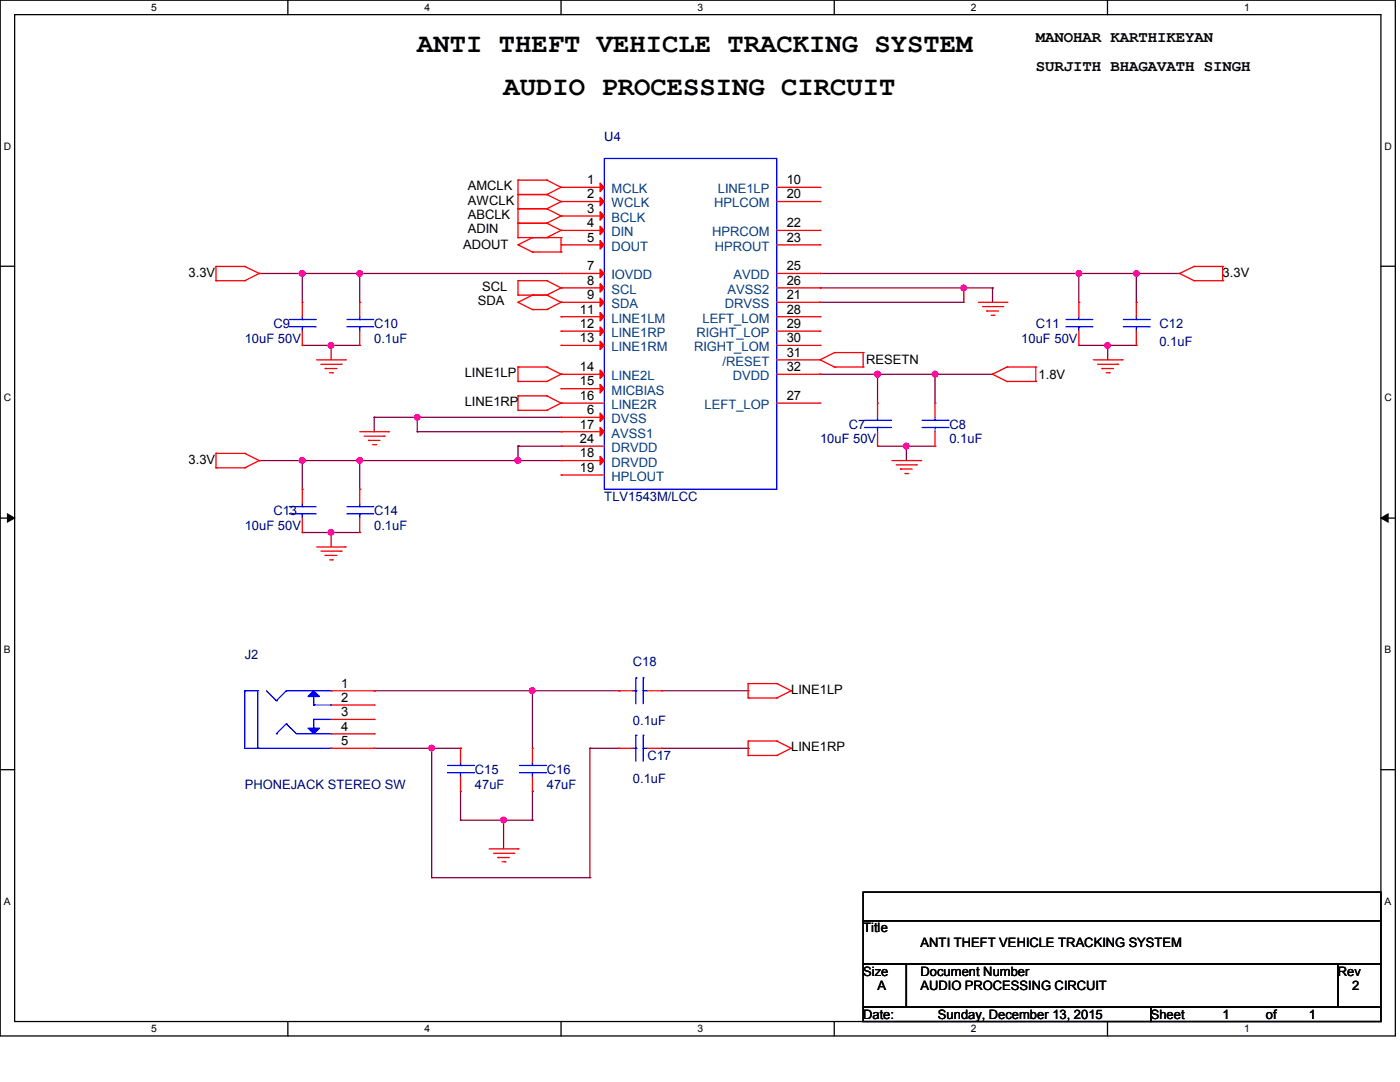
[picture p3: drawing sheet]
<svg xmlns="http://www.w3.org/2000/svg" width="279mm" height="216mm" viewBox="0 0 279 216" stroke-linecap="round" stroke-linejoin="round" font-family="sans-serif">
<path d="M0 0h278.5v206.7h-278.5zM2.9 2.9h272.7v200.9h-272.7z" fill="none" stroke="#000" stroke-width=".25"/>
<g fill="#fff">
<path d="M30.2 .3h1.1v2.3h-1.1z"/>
<path d="M30.2 204.1h1.1v2.3h-1.1z"/>
</g>
<path d="M57.4 0v2.9M57.4 203.8v2.9" fill="none" stroke="#000" stroke-width=".25"/>
<g fill="#fff">
<path d="M84.7 .3h1.1v2.3h-1.1z"/>
<path d="M84.7 204.1h1.1v2.3h-1.1z"/>
</g>
<path d="M112 0v2.9M112 203.8v2.9" fill="none" stroke="#000" stroke-width=".25"/>
<g fill="#fff">
<path d="M139.2 .3h1.1v2.3h-1.1z"/>
<path d="M139.2 204.1h1.1v2.3h-1.1z"/>
</g>
<path d="M166.5 0v2.9M166.5 203.8v2.9" fill="none" stroke="#000" stroke-width=".25"/>
<g fill="#fff">
<path d="M193.8 .3h1.1v2.3h-1.1z"/>
<path d="M193.8 204.1h1.1v2.3h-1.1z"/>
</g>
<path d="M221 0v2.9M221 203.8v2.9" fill="none" stroke="#000" stroke-width=".25"/>
<g fill="#fff">
<path d="M248.3 .3h1.1v2.3h-1.1z"/>
<path d="M248.3 204.1h1.1v2.3h-1.1z"/>
<path d="M.8 28h1.4v2.3h-1.4z"/>
<path d="M276.3 28h1.4v2.3h-1.4z"/>
<path d="M.8 78.2h1.4v2.3h-1.4z"/>
<path d="M276.3 78.2h1.4v2.3h-1.4z"/>
</g>
<path d="M0 53.1h2.9M275.6 53.1h2.9" fill="none" stroke="#000" stroke-width=".25"/>
<g fill="#fff">
<path d="M.8 128.5h1.3v2.2h-1.3z"/>
<path d="M276.3 128.5h1.3v2.2h-1.3z"/>
</g>
<path d="M0 103.4h2.9M275.6 103.4h2.9" fill="none" stroke="#000" stroke-width=".25"/>
<path d="M1.5 102.5l1.4 .9-1.4 .8zM275.6 103.4l1.4-.9v1.7z" fill="#000" stroke="#000" stroke-width=".2"/>
<g fill="#fff">
<path d="M.8 178.7h1.3v2.2h-1.3z"/>
<path d="M276.3 178.7h1.3v2.2h-1.3z"/>
</g>
<path d="M0 153.6h2.9M275.6 153.6h2.9M172.3 178h103.3v5.7h-103.3zM172.3 183.7h103.3v8.7h-103.3zM172.3 192.4h8.6v8.6h-8.6zM180.9 192.4h86.1v8.6h-86.1zM267 192.4h8.6v8.6h-8.6zM172.3 201h57.4v2.8h-57.4zM229.7 201h45.9v2.8h-45.9z" fill="none" stroke="#000" stroke-width=".25"/>
<g fill="none" stroke="#800040" stroke-width=".25">
<path d="M51.7 54.6h.1M51.7 54.6h60.3M60.3 54.6h.1M60.3 54.6v5.7M71.8 54.6h.1M71.8 54.6v5.7M163.7 57.4h.1M163.7 54.6h.1M163.7 57.4h34.4M163.7 54.6h71.7M192.4 57.4h.1M192.4 57.4v2.9h-28.7"/>
<path d="M198.1 57.4h.1M198.1 57.4v2.9M215.3 54.6h.1M215.3 54.6v5.7M226.8 54.6h.1M226.8 54.6v5.7M60.3 68.9h.1M60.3 68.9h11.5M66.1 68.9h.1M66.1 68.9v2.9M163.7 74.7h.1M163.7 60.3h.1"/>
<path d="M163.7 74.7h34.4M175.1 74.7h.1M175.1 74.7v5.7M186.6 74.7h.1M186.6 74.7v5.7M215.3 68.9h.1M215.3 68.9h11.5M221.1 68.9h.1M221.1 68.9v2.9M51.7 91.9h.1M51.7 91.9h60.3M60.3 91.9h.1"/>
<path d="M60.3 91.9v5.7M71.8 91.9h.1M71.8 91.9v5.7M74.7 83.3h.1M74.7 83.3v2.8M74.7 83.3h37.3M83.3 83.3h.1M83.3 86.1h.1M83.3 83.3v2.8M83.3 86.1h28.7M103.4 89h.1M103.4 91.9h.1"/>
<path d="M103.4 89h8.6M103.4 89v2.9M175.1 89h.1M175.1 89h11.5M180.9 89h.1M180.9 89v2.9M60.3 106.3h.1M60.3 106.3h11.5M66.1 106.3h.1M66.1 106.3v2.8M74.7 137.8h.1M74.7 137.8h48.8"/>
<path d="M106.3 137.8h.1M106.3 137.8v11.5M123.5 137.8h.1M132.1 137.8h17.2M149.3 137.8h.1M74.7 149.3h17.2M86.1 149.3h.1M86.1 149.3v25.8M91.9 149.3h.1M91.9 157.9v5.8M106.3 157.9h.1M106.3 157.9v5.8"/>
<path d="M117.7 149.3h.1M117.7 149.3h5.8M117.7 149.3v25.8M132.1 149.3h17.2M149.3 149.3h.1M86.1 175.1h.1M86.1 175.1h31.6M91.9 163.7h.1M91.9 163.7h14.4M100.5 163.7h.1M100.5 163.7v5.7M106.3 163.7h.1"/>
<path d="M117.7 175.1h.1"/>
</g>
<g fill="#f0f" stroke="#f0f" stroke-width=".25">
<circle cx="192.3" cy="57.4" r=".55"/>
<circle cx="180.8" cy="89" r=".56"/>
<circle cx="186.6" cy="74.7" r=".56"/>
<circle cx="175.1" cy="74.7" r=".57"/>
<circle cx="66" cy="68.9" r=".55"/>
<circle cx="83.3" cy="83.3" r=".55"/>
<circle cx="71.8" cy="54.6" r=".55"/>
<circle cx="60.3" cy="54.6" r=".56"/>
<circle cx="221" cy="68.9" r=".55"/>
<circle cx="226.8" cy="54.6" r=".55"/>
<circle cx="215.3" cy="54.6" r=".55"/>
<circle cx="66" cy="106.2" r=".55"/>
<circle cx="103.4" cy="91.9" r=".56"/>
<circle cx="71.8" cy="91.9" r=".55"/>
<circle cx="60.3" cy="91.9" r=".56"/>
<circle cx="100.5" cy="163.6" r=".55"/>
<circle cx="86.1" cy="149.3" r=".55"/>
<circle cx="106.2" cy="137.8" r=".55"/>
</g>
<g fill="none" stroke="#f00" stroke-width=".25">
<path d="M103.4 38.8h.1M103.4 35.9h.1M103.4 35.9v11.5M103.4 38.8h5.7M103.4 35.9h5.7M109.1 38.8h.1M109.1 35.9h.1M109.1 35.9l2.9 1.5M109.1 38.8l2.9 1.4M112 37.4h.1M112 37.4l-2.9 1.4M112 37.4h8.6"/>
<path d="M155 37.4h8.7M163.7 37.4h.1M43.1 56h.1M43.1 53.2h.1M43.1 56h5.8M43.1 53.2v2.8M43.1 53.2h5.8M48.9 56h.1M48.9 53.2h.1M48.9 53.2l2.8 1.4M51.7 54.6h.1M51.7 54.6l-2.8 1.4"/>
<path d="M103.4 58.9h.1M103.4 56h.1M103.4 41.7h.1M103.4 44.5h.1M103.4 47.4h.1M103.4 48.9h.1M103.4 58.9h5.7M103.4 56v2.9M103.4 56h5.7M103.4 41.7h5.7M103.4 44.5h5.7M103.4 47.4h8.6"/>
<path d="M103.4 48.9l2.9 1.4M106.3 58.9h.1M106.3 47.4h.1M106.3 50.3h.1M106.3 58.9l-2.9 1.4M106.3 47.4l-2.9 1.5M106.3 50.3h5.7M109.1 58.9h.1M109.1 56h.1M109.1 41.7h.1M109.1 44.5h.1M109.1 47.4h.1"/>
<path d="M109.1 56l2.9 1.4M109.1 58.9l2.9 1.4M109.1 41.7l2.9 1.4M109.1 44.5l2.9 1.5M112 57.4h.1M112 40.2h.1M112 43.1h.1M112 46h.1M112 47.4h.1M112 50.3h.1M112 48.9h.1M112 54.6h.1"/>
<path d="M112 57.4l-2.9 1.5M112 40.2l-2.9 1.5M112 43.1l-2.9 1.4M112 46l-2.9 1.4M112 47.4v2.9M112 40.2h8.6M112 43.1h8.6M112 46h8.6M112 48.9h8.6M112 54.6h8.6M112 57.4h8.6M155 40.2h8.7"/>
<path d="M155 46h8.7M155 48.9h8.7M155 54.6h8.7M155 57.4h8.7M163.7 40.2h.1M163.7 46h.1M163.7 48.9h.1M163.7 54.6h.1M163.7 57.4h.1M235.4 54.6h.1M235.4 54.6l2.9 1.4M238.3 53.2h.1"/>
<path d="M238.3 56h.1M238.3 56h5.7M238.3 53.2h5.7M238.3 53.2l-2.9 1.4M244 53.2h.1M244 56h.1M244 53.2v2.8M60.3 60.3h.1M60.3 68.9h.1M60.3 60.3v2.9M60.3 66.1v2.8M63.2 71.8h5.7"/>
<path d="M64.1 72.7h4M64.9 73.5h.1M64.9 73.5h2.3M65.8 74.4h.5M66.3 74.4h.1M68.1 72.7h.1M68.9 71.8h.1M71.8 60.3h.1M71.8 68.9h.1M71.8 60.3v2.9M71.8 66.1v2.8M103.4 60.3h.1"/>
<path d="M103.4 76.1h.1M103.4 73.2h.1M103.4 79h.1M103.4 73.2h5.7M103.4 73.2v2.9M103.4 79v2.9M103.4 60.3l2.9 1.5M103.4 76.1h5.7M103.4 79h5.7M106.3 61.8h.1M106.3 61.8h2.8M109.1 61.8h.1"/>
<path d="M109.1 76.1h.1M109.1 73.2h.1M109.1 79h.1M109.1 73.2l2.9 1.5M109.1 79l2.9 1.4M112 60.3h.1M112 74.7h.1M112 63.2h.1M112 66.1h.1M112 68.9h.1M112 77.6h.1M112 60.3l-2.9 1.5"/>
<path d="M112 74.7l-2.9 1.4M112 60.3h8.6M112 63.2h8.6M112 66.1h8.6M112 74.7h8.6M112 68.9h8.6M112 77.6h8.6M155 60.3h8.7M155 71.8h8.7M155 63.2h8.7M155 66.1h8.7M155 74.7h8.7"/>
<path d="M155 68.9h8.7M163.7 71.8h.1M163.7 60.3h.1M163.7 63.2h.1M163.7 66.1h.1M163.7 68.9h.1M163.7 74.7h.1M163.7 71.8l2.8 1.4M166.5 70.4h.1M166.5 73.2h.1M166.5 70.4l-2.8 1.4M166.5 70.4h5.8"/>
<path d="M166.5 73.2h5.8M172.3 70.4h.1M172.3 73.2h.1M172.3 70.4v2.8M195.2 60.3h5.8M196.1 61.2h4M196.9 62.1h.1M196.9 62.1h2.4M197.8 62.9h.6M198.1 74.7h.1M198.1 74.7l2.9 1.4M198.4 62.9h.1"/>
<path d="M200.1 61.2h.1M201 73.2h.1M201 76.1h.1M201 60.3h.1M201 73.2h5.7M201 76.1h5.7M201 73.2l-2.9 1.5M206.7 73.2h.1M206.7 76.1h.1M206.7 73.2v2.9M215.3 60.3h.1M215.3 68.9h.1"/>
<path d="M215.3 60.3v2.9M215.3 66.1v2.8M218.2 71.8h5.7M219 72.7h4.1M219.9 73.5h.1M219.9 73.5h2.3M220.8 74.4h.6M221.4 74.4h.1M223.1 72.7h.1M223.9 71.8h.1M226.8 60.3h.1M226.8 68.9h.1"/>
<path d="M226.8 60.3v2.9M226.8 66.1v2.8M43.1 93.3h.1M43.1 90.5h.1M43.1 90.5v2.8M43.1 93.3h5.8M43.1 90.5h5.8M48.9 93.3h.1M48.9 90.5h.1M48.9 90.5l2.8 1.4M51.7 91.9h.1M51.7 91.9l-2.8 1.4"/>
<path d="M60.3 97.6h.1M60.3 97.6v2.9M71.8 97.6h.1M71.8 86.1h5.8M71.8 97.6v2.9M72.7 87h4M73.5 87.9h.1M73.5 87.9h2.3M74.4 88.7h.6M75 88.7h.1M76.7 87h.1M77.6 86.1h.1"/>
<path d="M103.4 81.9h.1M103.4 81.9h5.7M109.1 81.9h.1M112 80.4h.1M112 83.3h.1M112 91.9h.1M112 94.8h.1M112 86.1h.1M112 89h.1M112 80.4l-2.9 1.5M112 86.1h8.6M112 91.9h8.6"/>
<path d="M112 83.3h8.6M112 80.4h8.6M112 94.8h8.6M112 89h8.6M155 80.4h8.7M163.7 80.4h.1M175.1 80.4h.1M175.1 89h.1M175.1 80.4v2.9M175.1 86.1v2.9M178 91.9h5.7M178.9 92.8h4"/>
<path d="M179.7 93.6h.1M179.7 93.6h2.3M180.6 94.5h.5M181.1 94.5h.1M182.9 92.8h.1M183.7 91.9h.1M186.6 80.4h.1M186.6 89h.1M186.6 80.4v2.9M186.6 86.1v2.9M60.3 106.3h.1M60.3 103.4v2.9"/>
<path d="M63.2 109.1h5.7M64.1 110h4M64.9 110.8h.1M64.9 110.8h2.3M65.8 111.7h.5M66.3 111.7h.1M68.1 110h.1M68.9 109.1h.1M71.8 106.3h.1M71.8 103.4v2.9M66.1 137.8h8.6M74.7 137.8h.1"/>
<path d="M123.5 137.8h.1M123.5 137.8h2.8M129.2 137.8h2.9M132.1 137.8h.1M149.3 139.3h.1M149.3 136.4h.1M149.3 139.3h5.7M149.3 136.4v2.9M149.3 136.4h5.7M155 139.3h.1M155 136.4h.1M155 136.4l2.9 1.4"/>
<path d="M157.9 137.8h.1M157.9 137.8l-2.9 1.5M66.1 140.7h8.6M66.1 143.6h8.6M66.1 146.4h8.6M66.1 149.3h8.6M74.7 140.7h.1M74.7 143.6h.1M74.7 146.4h.1M74.7 149.3h.1M91.9 149.3h.1M91.9 157.9h.1"/>
<path d="M91.9 149.3v2.9M91.9 155v2.9M106.3 149.3h.1M106.3 157.9h.1M106.3 149.3v2.9M106.3 155v2.9M123.5 149.3h.1M123.5 149.3h2.8M129.2 149.3h2.9M132.1 149.3h.1M149.3 150.7h.1M149.3 147.9h.1"/>
<path d="M149.3 147.9v2.8M149.3 150.7h5.7M149.3 147.9h5.7M155 150.7h.1M155 147.9h.1M155 147.9l2.9 1.4M157.9 149.3h.1M157.9 149.3l-2.9 1.4M97.6 169.4h5.8M98.5 170.3h4M99.4 171.1h.1M99.4 171.1h2.2"/>
<path d="M100.2 172h.6M100.8 172h.1M102.5 170.3h.1M103.4 169.4h.1"/>
</g>
<g fill="none" stroke="#00f" stroke-width=".25">
<path d="M120.6 31.6h34.4v66h-34.4zM57.7 65.2h5.2M57.7 63.8h5.2M60.3 63.8h.1M60.3 65.2h.1M60.3 63.2v.6M60.3 65.2v.9M62.9 65.2h.1M62.9 63.8h.1M69.2 65.2h5.2M69.2 63.8h5.2M71.8 63.8h.1"/>
<path d="M71.8 65.2h.1M71.8 63.2v.6M71.8 65.2v.9M74.4 65.2h.1M74.4 63.8h.1M212.7 65.2h5.2M212.7 63.8h5.2M215.3 63.8h.1M215.3 65.2h.1M215.3 63.2v.6M215.3 65.2v.9M217.9 65.2h.1"/>
<path d="M217.9 63.8h.1M224.2 65.2h5.2M224.2 63.8h5.2M226.8 63.8h.1M226.8 65.2h.1M226.8 63.2v.6M226.8 65.2v.9M229.4 65.2h.1M229.4 63.8h.1M172.6 85.3h5.1M172.6 83.9h5.1M175.1 83.9h.1"/>
<path d="M175.1 85.3h.1M175.1 83.3v.6M175.1 85.3v.8M177.7 85.3h.1M177.7 83.9h.1M184 85.3h5.2M184 83.9h5.2M186.6 83.9h.1M186.6 85.3h.1M186.6 83.3v.6M186.6 85.3v.8M189.2 85.3h.1"/>
<path d="M189.2 83.9h.1M57.7 102.5h5.2M57.7 101.1h5.2M60.3 101.1h.1M60.3 102.5h.1M60.3 100.5v.6M60.3 102.5v.9M62.9 102.5h.1M62.9 101.1h.1M69.2 102.5h5.2M69.2 101.1h5.2M71.8 101.1h.1"/>
<path d="M71.8 102.5h.1M71.8 100.5v.6M71.8 102.5v.9M74.4 102.5h.1M74.4 101.1h.1M48.9 137.8h.1M48.9 137.8h2.5M48.9 137.8v11.5h17.2M51.4 137.8h.1M51.4 137.8v11.5M53.2 137.8l2 2M55.2 139.8h.1"/>
<path d="M57.1 137.8h.1M57.1 137.8h9M57.1 137.8l-1.9 2M62.6 139v1.7M66.1 137.8h.1M126.3 137.8h.6M126.9 137.8h.1M126.9 135.3h.1M126.9 135.3v5.1M128.4 135.3h.1M128.4 137.8h.1M128.4 137.8h.8"/>
<path d="M128.4 135.3v5.1M51.4 149.3h.1M55.2 146.4h.1M57.1 144.4h.1M57.1 144.4l2.1 2h6.9M57.1 144.4l-1.9 2M62.6 143.6h.1M62.6 140.7h.1M62.6 143.6v1.7M62.6 143.6h3.5M62.6 140.7h3.5M66.1 149.3h.1"/>
<path d="M66.1 146.4h.1M66.1 143.6h.1M66.1 140.7h.1M89.3 154.2h5.2M89.3 152.7h5.2M91.9 152.7h.1M91.9 154.2h.1M91.9 152.2v.5M91.9 154.2v.8M94.5 154.2h.1M94.5 152.7h.1M103.7 154.2h5.1"/>
<path d="M103.7 152.7h5.1M106.3 152.7h.1M106.3 154.2h.1M106.3 152.2v.5M106.3 154.2v.8M108.8 154.2h.1M108.8 152.7h.1M126.3 149.3h.6M126.9 149.3h.1M126.9 146.7h.1M126.9 146.7v5.2M128.4 146.7h.1"/>
<path d="M128.4 149.3h.1M128.4 146.7v5.2M128.4 149.3h.8"/>
</g>
<g fill="#00f" stroke="#00f" stroke-width=".25">
<path d="M62.6 137.8l1.2 1.2h-2.3z"/>
<path d="M61.5 145.3h2.3l-1.2 1.1z"/>
</g>
<g fill="#f00" stroke="#f00" stroke-width=".25">
<path d="M119.8 36.5l.8 .9-.8 .8z"/>
<path d="M119.8 39.4l.8 .8-.8 .9z"/>
<path d="M119.8 42.2l.8 .9-.8 .8z"/>
<path d="M119.8 45.1l.8 .9-.8 .8z"/>
<path d="M119.8 48l.8 .9-.8 .8z"/>
<path d="M119.8 82.4l.8 .9-.8 .8z"/>
<path d="M119.8 53.7l.8 .9-.8 .8z"/>
<path d="M119.8 56.6l.8 .8-.8 .9z"/>
<path d="M119.8 59.5l.8 .8-.8 .9z"/>
<path d="M119.8 62.4l.8 .8-.8 .9z"/>
<path d="M119.8 65.2l.8 .9-.8 .8z"/>
<path d="M119.8 73.8l.8 .9-.8 .8z"/>
<path d="M119.8 68.1l.8 .8-.8 .9z"/>
<path d="M119.8 91.1l.8 .8-.8 .9z"/>
<path d="M119.8 76.7l.8 .9-.8 .8z"/>
<path d="M119.8 85.3l.8 .8-.8 .9z"/>
</g>
<g font-size="5.4">
<text x="83.3" y="10.3">ANTI THEFT VEHICLE TRACKING SYSTEM</text>
<text x="100.5" y="18.9">AUDIO PROCESSING CIRCUIT</text>
</g>
<g font-size="3.1">
<text x="206.7" y="8.4">MANOHAR KARTHIKEYAN</text>
<text x="206.7" y="14.1">SURJITH BHAGAVATH SINGH</text>
</g>
<g font-size="2.6" fill="#000080">
<text x="120.6" y="28.2">U4</text>
<text x="54.6" y="65.5">C9</text>
<text x="74.7" y="65.5">C10</text>
<text x="206.7" y="65.5">C11</text>
<text x="231.4" y="65.5">C12</text>
<text x="48.9" y="68.4">10uF 50V</text>
<text x="74.7" y="68.4">0.1uF</text>
<text x="203.8" y="68.4">10uF 50V</text>
<text x="231.4" y="69">0.1uF</text>
<text x="163.7" y="88.5">10uF 50V</text>
<text x="169.4" y="85.6">C7</text>
<text x="189.5" y="88.5">0.1uF</text>
<text x="189.5" y="85.6">C8</text>
<text x="120.6" y="99.9">TLV1543M/LCC</text>
<text x="48.9" y="105.7">10uF 50V</text>
<text x="54.6" y="102.8">C13</text>
<text x="74.7" y="105.7">0.1uF</text>
<text x="74.7" y="102.8">C14</text>
<text x="48.9" y="131.5">J2</text>
<text x="126.3" y="133">C18</text>
<text x="126.3" y="144.7">0.1uF</text>
<text x="94.8" y="154.5">C15</text>
<text x="109.1" y="154.5">C16</text>
<text x="129.2" y="151.6">C17</text>
<text x="48.9" y="157.4">PHONEJACK STEREO SW</text>
<text x="94.8" y="157.4">47uF</text>
<text x="109.1" y="157.4">47uF</text>
<text x="126.3" y="156.2">0.1uF</text>
</g>
<g font-size="2.6">
<text x="93.3" y="38">AMCLK</text>
<text x="93.3" y="40.9">AWCLK</text>
<text x="117.2" y="36.7">1</text>
<text x="117.2" y="39.6">2</text>
<text x="157" y="39.6">20</text>
<text x="157" y="36.7">10</text>
<text x="93.3" y="43.7">ABCLK</text>
<text x="93.3" y="46.6">ADIN</text>
<text x="117.2" y="42.5">3</text>
<text x="117.2" y="45.3">4</text>
<text x="157" y="45.3">22</text>
<text x="92.5" y="49.7">ADOUT</text>
<text x="117.2" y="48.2">5</text>
<text x="117.2" y="53.9">7</text>
<text x="157" y="48.2">23</text>
<text x="157" y="53.9">25</text>
<text x="37.6" y="55.2">3.3V</text>
<text x="96.2" y="58.1">SCL</text>
<text x="117.2" y="56.8">8</text>
<text x="117.2" y="59.7">9</text>
<text x="157" y="59.7">21</text>
<text x="157" y="56.8">26</text>
<text x="244" y="55.2">3.3V</text>
<text x="95.3" y="60.9">SDA</text>
<text x="115.7" y="62.6">11</text>
<text x="115.7" y="65.4">12</text>
<text x="157" y="62.6">28</text>
<text x="157" y="65.4">29</text>
<text x="115.7" y="68.3">13</text>
<text x="157" y="68.3">30</text>
<text x="157" y="71.2">31</text>
<text x="92.7" y="75.3">LINE1LP</text>
<text x="115.7" y="74">14</text>
<text x="115.7" y="76.9">15</text>
<text x="157" y="74">32</text>
<text x="172.8" y="72.7">RESETN</text>
<text x="207.3" y="75.6">1.8V</text>
<text x="92.7" y="81">LINE1RP</text>
<text x="115.7" y="79.8">16</text>
<text x="117.2" y="82.6">6</text>
<text x="157" y="79.8">27</text>
<text x="115.7" y="85.5">17</text>
<text x="115.7" y="88.4">24</text>
<text x="37.6" y="92.5">3.3V</text>
<text x="115.7" y="91.3">18</text>
<text x="115.7" y="94.1">19</text>
<text x="68.1" y="137.2">1</text>
<text x="68.1" y="140">2</text>
<text x="68.1" y="142.9">3</text>
<text x="157.9" y="138.4">LINE1LP</text>
<text x="68.1" y="145.8">4</text>
<text x="68.1" y="148.7">5</text>
<text x="157.9" y="149.9">LINE1RP</text>
<text x="172.3" y="186.1">Title</text>
<text x="183.7" y="188.9">ANTI THEFT VEHICLE TRACKING SYSTEM</text>
<text x="172.3" y="194.7">Size</text>
<text x="175.1" y="197.6">A</text>
<text x="183.7" y="194.7">Document Number</text>
<text x="183.7" y="197.6">AUDIO PROCESSING CIRCUIT</text>
<text x="267" y="194.7">Rev</text>
<text x="269.8" y="197.6">2</text>
<text x="172.3" y="203.3">Date:</text>
<text x="187.2" y="203.3">Sunday, December 13, 2015</text>
<text x="229.7" y="203.3">Sheet</text>
<text x="244" y="203.3">1</text>
<text x="252.6" y="203.3">of</text>
<text x="261.2" y="203.3">1</text>
</g>
<g font-size="2.6" fill="#004080">
<text x="122" y="38.6">MCLK</text>
<text x="122" y="41.4">WCLK</text>
<text x="142.5" y="41.4">HPLCOM</text>
<text x="143.3" y="38.6">LINE1LP</text>
<text x="122" y="44.3">BCLK</text>
<text x="122" y="47.2">DIN</text>
<text x="142.1" y="47.2">HPRCOM</text>
<text x="122" y="50">DOUT</text>
<text x="142.7" y="50">HPROUT</text>
<text x="122" y="55.8">IOVDD</text>
<text x="122" y="58.6">SCL</text>
<text x="145.2" y="58.6">AVSS2</text>
<text x="146.4" y="55.8">AVDD</text>
<text x="122" y="61.5">SDA</text>
<text x="122" y="64.4">LINE1LM</text>
<text x="140.2" y="64.4">LEFT_LOM</text>
<text x="144.6" y="61.5">DRVSS</text>
<text x="122" y="67.3">LINE1RP</text>
<text x="122" y="70.1">LINE1RM</text>
<text x="138.6" y="70.1">RIGHT_LOM</text>
<text x="139" y="67.3">RIGHT_LOP</text>
<text x="122" y="75.9">LINE2L</text>
<text x="144.2" y="73">/RESET</text>
<text x="146.3" y="75.9">DVDD</text>
<text x="122" y="81.6">LINE2R</text>
<text x="122" y="78.7">MICBIAS</text>
<text x="140.6" y="81.6">LEFT_LOP</text>
<text x="122" y="84.5">DVSS</text>
<text x="122" y="87.3">AVSS1</text>
<text x="122" y="93.1">DRVDD</text>
<text x="122" y="96">HPLOUT</text>
<text x="122" y="90.2">DRVDD</text>
</g>
<g font-size="2">
<text x="30.2" y="2.2">5</text>
<text x="84.7" y="2.2">4</text>
<text x="139.2" y="2.2">3</text>
<text x="193.8" y="2.2">2</text>
<text x="248.3" y="2.2">1</text>
<text x=".8" y="29.9">D</text>
<text x="276.3" y="29.9">D</text>
<text x=".8" y="80.1">C</text>
<text x="276.3" y="80.1">C</text>
<text x=".8" y="130.3">B</text>
<text x="276.3" y="130.3">B</text>
<text x=".8" y="180.5">A</text>
<text x="276.3" y="180.5">A</text>
<text x="30.2" y="206">5</text>
<text x="84.7" y="206">4</text>
<text x="139.2" y="206">3</text>
<text x="193.8" y="206">2</text>
<text x="248.3" y="206">1</text>
</g>
</svg>
